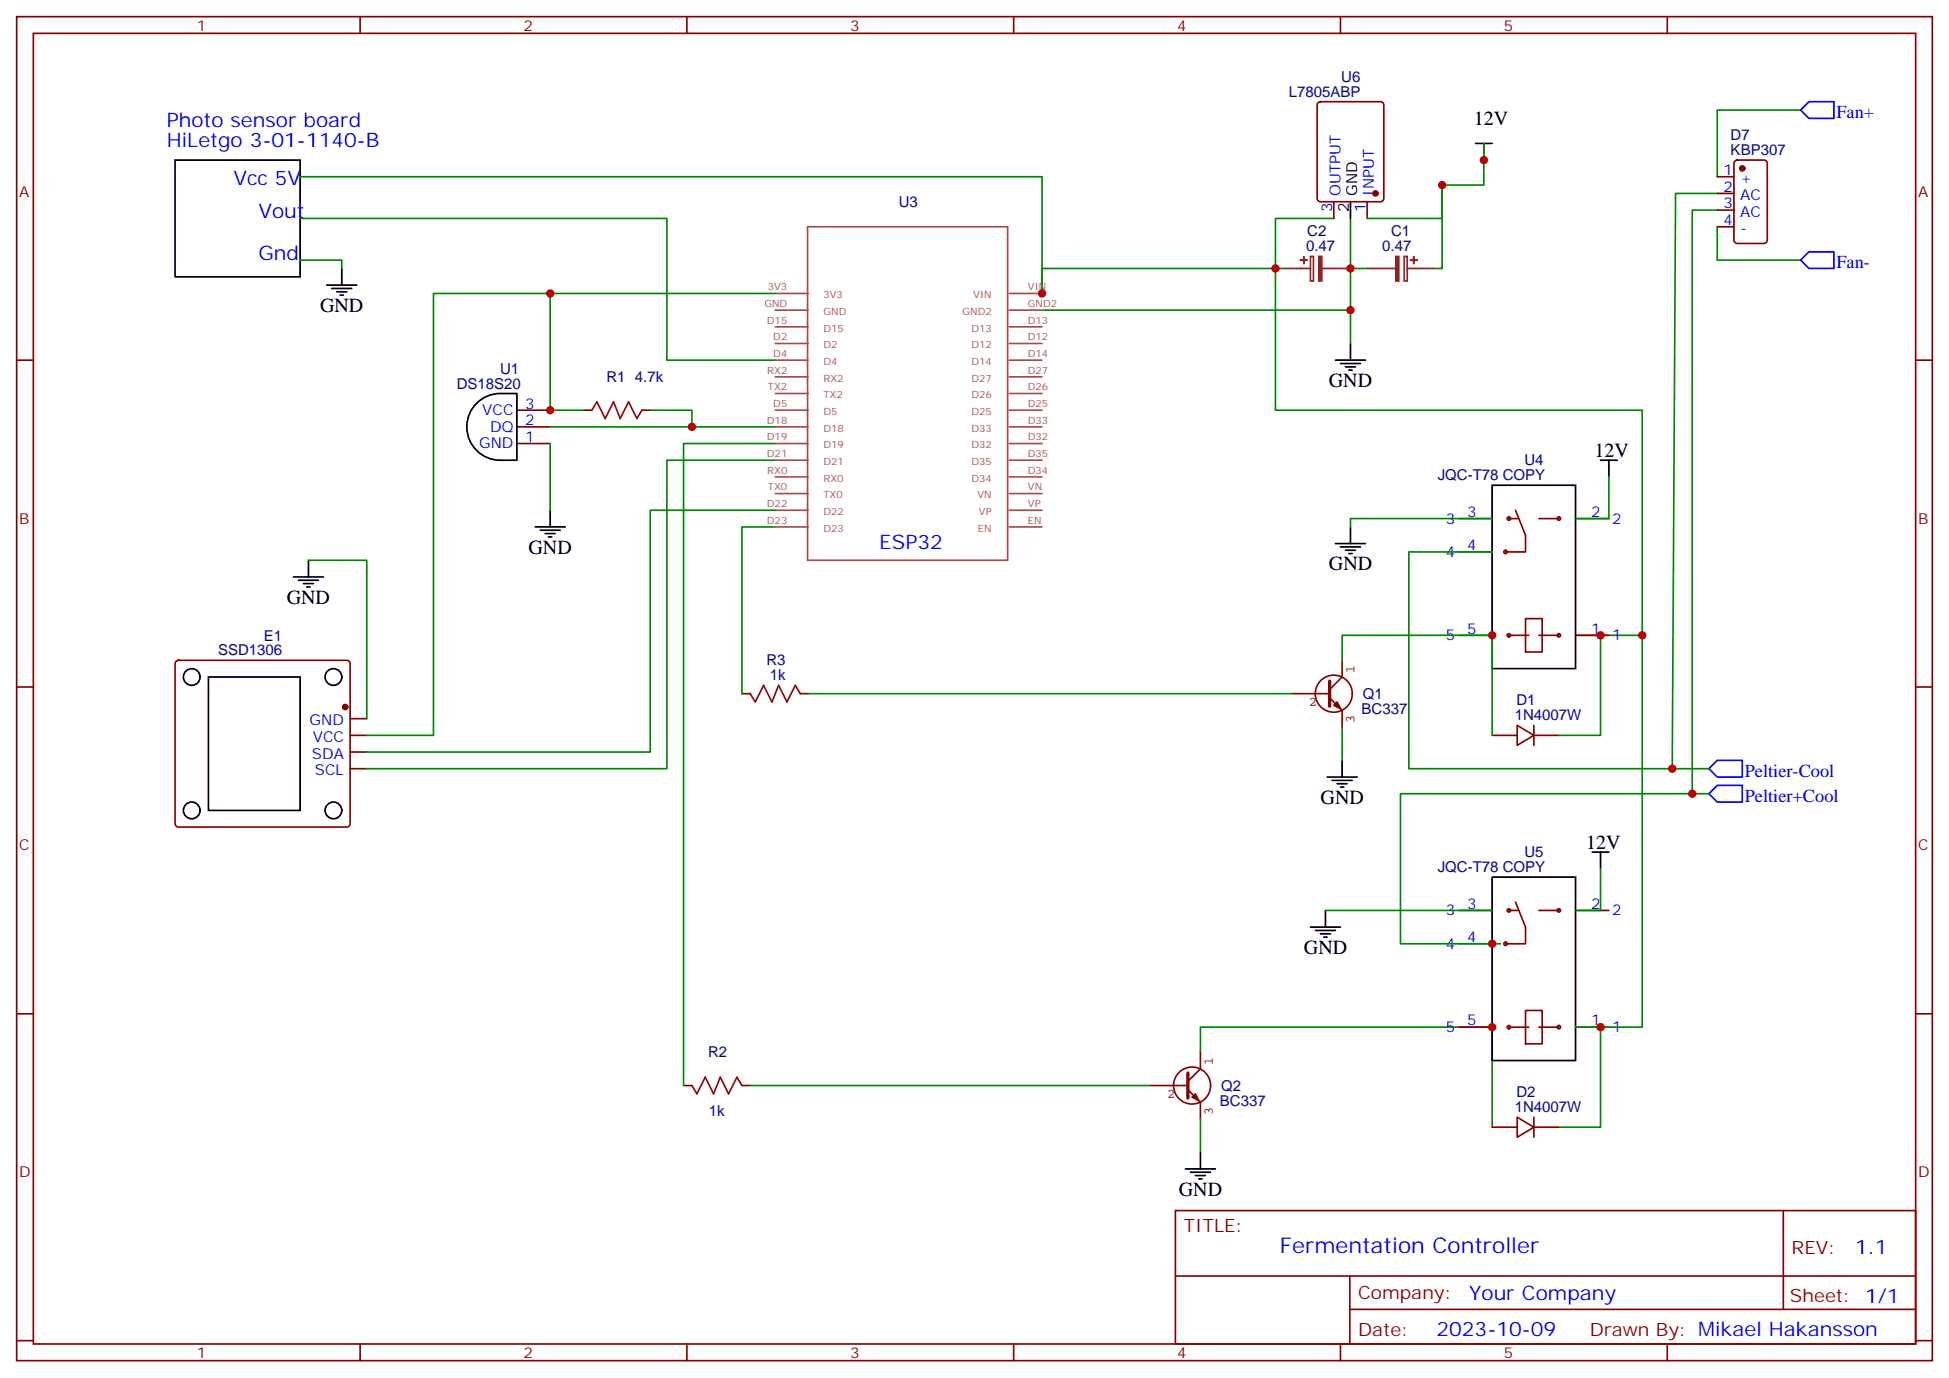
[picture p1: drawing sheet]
<svg xmlns="http://www.w3.org/2000/svg" width="412mm" height="292mm" viewBox="0 0 412 292" stroke-linecap="round" stroke-linejoin="round" font-family="sans-serif">
<g fill="none" stroke="#870000" stroke-width=".35">
<path d="M3.5 3.5h405.4v284.4h-405.4zM7.1 7.1h398.2v277.2h-398.2zM76.2 3.5v3.6M145.3 3.5v3.6M214.5 3.5v3.6M283.6 3.5v3.6M352.8 3.5v3.6M278.9 21.7l.5-.2h12.7a.71 .71 0 0 1 .7 .7v19.8a.76 .76 0 0 1-.7 .7h-12.7a.76 .76 0 0 1-.7-.7v-19.8zM363.4 37.4h3.5M367.1 34.1l.5-.2h5.6a.71 .71 0 0 1 .7 .7v16.2a.76 .76 0 0 1-.7 .7h-5.6a.76 .76 0 0 1-.7-.7v-16.2zM282.2 42.7v3.5M289.3 42.7v3.5"/>
<path d="M363.4 40.9h3.5M363.4 44.4h3.5M363.4 48h3.5M3.5 76.2h3.6M405.3 76.2h3.6M109.4 93.8h7M109.4 90.3h7M109.4 86.8h7M123.5 86.8h1.7M135.8 86.8h1.8M308.7 109.7h7M308.7 116.8h7"/>
<path d="M319.3 109.7h2.1M320.7 107.9l2.1 5.3v3.6h-4.2M325.6 109.7h4.2M333.4 109.7h7M37.3 139.9l.4-.2h35.7a.71 .71 0 0 1 .7 .7v33.9a.76 .76 0 0 1-.7 .7h-35.7a.76 .76 0 0 1-.7-.7v-33.9zM308.7 134.4h7M319.3 134.4h4.2M322.8 130.9h3.5v7h-3.5zM325.6 134.4h4.2M333.4 134.4h7M3.5 145.3h3.6M74.1 155.6h3.5"/>
<path d="M74.1 152h3.5M74.1 159.1h3.5M157 146.8h1.7M169.3 146.8h1.8M315.7 155.6h5.3M321 153.5l3.6 2.1-3.6 2.1zM324.6 155.6h5.2M324.6 153.5v4.2M405.3 145.3h3.6M74.1 162.6h3.5M308.7 192.6h7M308.7 199.7h7"/>
<path d="M319.3 192.6h2.1M320.7 190.9l2.1 5.2v3.6h-4.2M325.6 192.6h4.2M333.4 192.6h7M3.5 214.5h3.6M308.7 217.3h7M319.3 217.3h4.2M322.8 213.8h3.5v7h-3.5zM325.6 217.3h4.2M333.4 217.3h7M405.3 214.5h3.6M144.6 229.7h1.8"/>
<path d="M157 229.7h1.7M315.7 238.5h5.3M321 236.4l3.6 2.1-3.6 2.1zM324.6 236.4v4.2M324.6 238.5h5.2M248.7 256.1h156.6v28.2h-156.6zM377.3 256.1v20.9M248.7 270h156.5M285.6 277h119.6M285.6 270v14.1M3.5 283.6h3.6M76.2 284.3v3.6"/>
<path d="M145.3 284.3v3.6M214.5 284.3v3.6M283.6 284.3v3.6M352.8 284.3v3.6M405.3 283.6h3.6"/>
<circle cx="318.6" cy="116.8" r=".35"/>
<circle cx="319.3" cy="109.7" r=".35"/>
<circle cx="329.8" cy="109.7" r=".35"/>
<circle cx="319.3" cy="134.4" r=".35"/>
<circle cx="329.8" cy="134.4" r=".35"/>
<circle cx="318.6" cy="199.7" r=".35"/>
<circle cx="319.3" cy="192.6" r=".35"/>
<circle cx="329.8" cy="192.6" r=".35"/>
<circle cx="319.3" cy="217.3" r=".35"/>
<circle cx="329.8" cy="217.3" r=".35"/>
</g>
<g fill="none" stroke="#000" stroke-width=".35">
<path d="M37 33.9h26.5v24.7h-26.5zM312.2 30.3h3.5M314 30.3v3.6M72.3 56.8v3.5M285.8 42.7v3.5M69.1 60.3h6.4M70.2 61h4.2M71.3 61.7h2.1M72 62.4h.7M282.6 76.2h6.3M283.6 76.9h4.3M284.7 77.6h2.1"/>
<path d="M285.4 78.3h.7M285.8 72.7v3.5M101.2 85a7 7 0 0 1 4.6-1.7h3.6v14.1a12.1 12.1 0 0 1-6.5-.7 7.1 7.1 0 0 1-1.7-11.7zM338.7 97.4h3.5M340.4 97.4v3.5M65.3 118.5v3.6M113.2 111.5h6.4M114.3 112.2h4.2M115.4 112.9h2.1M116.1 113.6h.7M116.4 107.9v3.6M282.6 115h6.3"/>
<path d="M283.6 115.7h4.3M284.7 116.4h2.1M285.4 117.1h.7M285.8 111.5v3.5M315.7 102.7h17.7v38.8h-17.7zM62.1 122.1h6.3M63.1 122.8h4.3M64.2 123.5h2.1M64.9 124.2h.7M44.1 143.2h19.4v28.3h-19.4zM280.8 164.4h6.4M281.9 165.1h4.2"/>
<path d="M282.9 165.8h2.1M283.6 166.5h.7M284 160.9v3.5M277.3 196.1h6.3M278.3 196.9h4.3M279.4 197.6h2.1M280.1 198.3h.7M280.5 192.6v3.5M315.7 185.6h17.7v38.8h-17.7zM336.9 180.3h3.5M338.7 180.3v3.5M250.8 247.3h6.4"/>
<path d="M251.9 248h4.2M252.9 248.7h2.2M253.6 249.4h.8M254 243.8v3.5"/>
<circle cx="40.6" cy="143.2" r="1.76"/>
<circle cx="70.6" cy="143.2" r="1.76"/>
<circle cx="40.6" cy="171.5" r="1.76"/>
<circle cx="70.6" cy="171.5" r="1.76"/>
</g>
<path d="M125.2 86.8l1.1-1.8 1.8 3.5 1.7-3.5 1.4 3.5 1.8-3.5 1.8 3.5 1-1.7M158.7 146.8l1.1 1.7 1.8-3.5 1.7 3.5 1.4-3.5 1.8 3.5 1.8-3.5 1 1.8M146.4 229.7l1.1 1.7 1.7-3.5 1.8 3.5 1.4-3.5 1.8 3.5 1.7-3.5 1.1 1.8" fill="none" stroke="#a10000" stroke-width=".35"/>
<g fill="none" stroke="#008700" stroke-width=".35">
<path d="M63.5 37.4h157v24.7v-5.3h49.4v30h77.6v47.6h-14.1M305.2 39.2v7h-15.9M314 30.3v8.9h-8.8v17.6h-1.8M381 23.3h-17.6v14.1M63.5 46.2h77.6v30h22.9M63.5 55h8.8v1.8M282.2 46.2h-12.3v10.6h1.7M285.8 46.2v19.4h-65.3M285.8 56.8h3.5M363.4 48v7h17.6M363.4 44.4h-5.3v123.5h-61.8v31.8h21.2M363.4 40.9h-8.9l-.7 121.7"/>
<path d="M116.4 62.1h47.6M285.8 65.6v7.1M116.4 90.3h47.6M116.4 93.8v14.1M123.5 86.8h-7.1v-24.7h-24.7v93.5h-14.1M137.6 86.8h8.8v3.5M164 93.8h-19.4v135.9M164 97.4h-22.9v65.2h-63.5M65.3 118.5h12.3v33.5M164 111.5h-7v35.3M164 107.9h-26.4v51.2h-60M315.7 116.8h-17.6v45.8h63.5"/>
<path d="M315.7 109.7h-29.9v1.8M340.4 100.9v8.8h-7M284 139.7v-5.3h31.7v21.2M338.7 134.4v21.2h-8.9M347.5 134.4v82.9h-14.1M171.1 146.8h102.3M284 153.8v7.1M358.1 167.9h3.5M280.5 192.6h35.2M338.7 183.8v8.8h-5.3M338.7 217.3v21.2h-8.9M158.7 229.7h84.7"/>
<path d="M254 222.6v-5.3h61.7v21.2M254 236.7v7.1"/>
</g>
<g fill="#850000" stroke="#850000" stroke-width=".35">
<path d="M282.2 149.2l.7-.7 .7 1.4z"/>
<path d="M252.2 232.1l.7-.7 .7 1.4z"/>
</g>
<g fill="none" stroke="#850000" stroke-width=".35">
<path d="M284 139.7v3.5l-2.7 2.7M273.4 146.8h7.9M281.3 147.6l2.7 2.7v3.5M243.4 229.7h8M251.4 230.5l2.6 2.7v3.5M254 222.6v3.5l-2.6 2.7M256.2 229.7a3.9 3.9 0 0 0-5.7-3.5 3.9 3.9 0 0 0-.7 6.6 3.9 3.9 0 0 0 6.3-2.3l.1-.8"/>
<circle cx="282.2" cy="146.8" r="3.9"/>
</g>
<path d="M281.3 144.1v5.3M251.4 227v5.3" fill="none" stroke="#850000" stroke-width=".71"/>
<path d="M271.6 56.8h5.7M277.3 54.3h.6v5.1h-.6zM279.8 56.8h6M289.3 56.8h6M297.1 54.3h.6v5.1h-.6zM297.7 56.8h5.7" fill="none" stroke="#8c2424" stroke-width=".35"/>
<g fill="#8c2424" stroke="#8c2424" stroke-width=".35">
<path d="M295.3 54.3h.7v5.1h-.7z"/>
<path d="M299.1 54.3l.1 1.4z"/>
<path d="M298.4 55l1.5 .1z"/>
<path d="M279 54.3h.7v5.1h-.7z"/>
<path d="M275.9 54.3v1.4z"/>
<path d="M275.2 55l1.4 .1z"/>
</g>
<path d="M381 23.3l1.8-1.8h5.3v3.5h-5.3zM381 55l1.8-1.7h5.3v3.5h-5.3zM363.4 160.9h5.3v3.5h-5.3l-1.8-1.8zM363.4 166.2h5.3v3.5h-5.3l-1.8-1.8z" fill="none" stroke="#00f" stroke-width=".35"/>
<g fill="#870000" stroke="#870000" stroke-width=".35">
<circle cx="73" cy="149.6" r=".53"/>
<circle cx="368.7" cy="35.6" r=".53"/>
<circle cx="291" cy="40.9" r=".53"/>
</g>
<g fill="none" stroke="#a64a4a" stroke-width=".35">
<path d="M170.9 48h42.3v70.5h-42.3zM164 62.1h7M164 65.6h7M164 69.1h7M164 72.7h7M164 76.2h7M164 79.7h7M213.5 62.1h7M213.5 65.6h7M213.5 69.1h7M213.5 72.7h7M213.5 76.2h7"/>
<path d="M213.5 79.7h7M164 83.3h7M164 86.8h7M164 90.3h7M164 93.8h7M164 97.4h7M213.5 83.3h7M213.5 86.8h7M213.5 90.3h7M213.5 93.8h7M213.5 97.4h7M164 100.9h7"/>
<path d="M164 104.4h7M164 107.9h7M164 111.5h7M213.5 100.9h7M213.5 104.4h7M213.5 107.9h7M213.5 111.5h7"/>
</g>
<g fill="#c00">
<circle cx="315.7" cy="134.4" r=".88"/>
<circle cx="338.7" cy="134.4" r=".88"/>
<circle cx="315.7" cy="217.3" r=".88"/>
<circle cx="315.7" cy="199.7" r=".88"/>
<circle cx="358.1" cy="167.9" r=".88"/>
<circle cx="347.5" cy="134.4" r=".88"/>
<circle cx="338.7" cy="217.3" r=".88"/>
<circle cx="269.9" cy="56.8" r=".88"/>
<circle cx="314" cy="33.9" r=".88"/>
<circle cx="146.4" cy="90.3" r=".88"/>
<circle cx="116.4" cy="86.8" r=".88"/>
<circle cx="353.8" cy="162.6" r=".88"/>
<circle cx="305.2" cy="39.2" r=".88"/>
<circle cx="285.8" cy="56.8" r=".88"/>
<circle cx="116.4" cy="62.1" r=".88"/>
<circle cx="220.5" cy="62.1" r=".88"/>
<circle cx="285.8" cy="65.6" r=".88"/>
</g>
<text font-size="4.6" fill="#00f" x="270.8" y="265.1">Fermentation Controller</text>
<g font-size="4.2" fill="#00f">
<text x="35.3" y="26.8">Photo sensor board</text>
<text x="35.3" y="31">HiLetgo 3-01-1140-B</text>
<text x="49.4" y="39.2">Vcc 5V</text>
<text x="54.7" y="46.2">Vout</text>
<text x="54.7" y="55">Gnd</text>
<text x="186" y="116.1">ESP32</text>
<text x="392.5" y="265.4">1.1</text>
<text x="310.9" y="274.9">Your Company</text>
<text x="304" y="282.7">2023-10-09</text>
</g>
<g font-size="4.2">
<text x="311.9" y="26.5">12V</text>
<text x="67.7" y="66">GND</text>
<text x="281.2" y="81.8">GND</text>
<text x="337.4" y="96.7">12V</text>
<text x="111.8" y="117.1">GND</text>
<text x="281.2" y="120.7">GND</text>
<text x="60.7" y="127.7">GND</text>
<text x="279.4" y="170">GND</text>
<text x="335.6" y="179.6">12V</text>
<text x="275.9" y="201.8">GND</text>
<text x="249.4" y="252.9">GND</text>
</g>
<g font-size="3.9" fill="#00f">
<text x="388.6" y="25">Fan+</text>
<text x="388.6" y="56.8">Fan-</text>
<text x="369.2" y="164.4">Peltier-Cool</text>
<text x="369.2" y="169.7">Peltier+Cool</text>
</g>
<g font-size="3.9" fill="#800">
<text x="250.5" y="260.7">TITLE:</text>
<text x="379.1" y="265.4">REV:</text>
<text x="287.4" y="274.9">Company:</text>
<text x="378.7" y="275.5">Sheet: 1/1</text>
<text x="287.4" y="282.6">Date:</text>
<text x="336.4" y="282.7">Drawn By: Mikael Hakansson</text>
</g>
<g font-size="3.2" fill="#800">
<text x="41.6" y="6.5">1</text>
<text x="110.8" y="6.5">2</text>
<text x="179.9" y="6.5">3</text>
<text x="249.1" y="6.5">4</text>
<text x="318.2" y="6.5">5</text>
<text x="4.1" y="41.6">A</text>
<text x="405.9" y="41.6">A</text>
<text x="4.1" y="110.8">B</text>
<text x="405.9" y="110.8">B</text>
<text x="4.1" y="179.9">C</text>
<text x="405.9" y="179.9">C</text>
<text x="4.1" y="249.1">D</text>
<text x="405.9" y="249.1">D</text>
<text x="41.6" y="287.3">1</text>
<text x="110.8" y="287.3">2</text>
<text x="179.9" y="287.3">3</text>
<text x="249.1" y="287.3">4</text>
<text x="318.2" y="287.3">5</text>
</g>
<g font-size="3.2" fill="#000080">
<text x="283.8" y="17.3">U6</text>
<text x="272.7" y="20.5">L7805ABP</text>
<text x="366.2" y="29.6">D7</text>
<text x="366.2" y="32.8">KBP307</text>
<text x="190.2" y="43.7">U3</text>
<text x="276.4" y="53.2">0.47</text>
<text x="276.6" y="50">C2</text>
<text x="292.5" y="53.2">0.47</text>
<text x="294.3" y="50">C1</text>
<text x="96.6" y="82.2">DS18S20</text>
<text x="105.8" y="79">U1</text>
<text x="128.3" y="80.7">R1</text>
<text x="134.4" y="80.9">4.7k</text>
<text x="304.2" y="101.6">JQC-T78 COPY</text>
<text x="322.6" y="98.4">U4</text>
<text x="55.8" y="135.7">E1</text>
<text x="46.1" y="138.6">SSD1306</text>
<text x="162.2" y="140.7">R3</text>
<text x="162.9" y="143.9">1k</text>
<text x="288.4" y="147.9">Q1</text>
<text x="320.9" y="149.2">D1</text>
<text x="288.1" y="151.1">BC337</text>
<text x="320.5" y="152.4">1N4007W</text>
<text x="304.2" y="184.5">JQC-T78 COPY</text>
<text x="322.6" y="181.3">U5</text>
<text x="149.8" y="223.6">R2</text>
<text x="258.4" y="230.8">Q2</text>
<text x="320.9" y="232.1">D2</text>
<text x="150" y="236.1">1k</text>
<text x="258.1" y="234">BC337</text>
<text x="320.5" y="235.3">1N4007W</text>
</g>
<g font-size="3.2" fill="#00f">
<text x="283.6" y="41.4" transform="rotate(-90 283.6 41.4)">OUTPUT</text>
<text x="290.7" y="41.4" transform="rotate(-90 290.7 41.4)">INPUT</text>
<text x="364.7" y="37">1</text>
<text x="364.7" y="40.6">2</text>
<text x="368.2" y="38.8">+</text>
<text x="281.9" y="44.9" transform="rotate(-90 281.9 44.9)">3</text>
<text x="288.9" y="44.9" transform="rotate(-90 288.9 44.9)">1</text>
<text x="364.7" y="44.1">3</text>
<text x="364.7" y="47.6">4</text>
<text x="368.2" y="42.3">AC</text>
<text x="368.2" y="45.9">AC</text>
<text x="368.2" y="49.4">-</text>
<text x="102.1" y="87.8">VCC</text>
<text x="111.1" y="90">2</text>
<text x="111.1" y="86.4">3</text>
<text x="101.4" y="94.8">GND</text>
<text x="103.7" y="91.4">DQ</text>
<text x="111.1" y="93.5">1</text>
<text x="306" y="110.8">3</text>
<text x="310.4" y="109.4">3</text>
<text x="336.6" y="109.4">2</text>
<text x="341.1" y="110.8">2</text>
<text x="306" y="117.8">4</text>
<text x="310.4" y="116.4">4</text>
<text x="306" y="135.5">5</text>
<text x="310.4" y="134.1">5</text>
<text x="336.6" y="134.1">1</text>
<text x="341.1" y="135.5">1</text>
<text x="65.5" y="153.5">GND</text>
<text x="66" y="160.5">SDA</text>
<text x="66.2" y="157">VCC</text>
<text x="66.6" y="164">SCL</text>
<text x="306" y="193.7">3</text>
<text x="310.4" y="192.3">3</text>
<text x="336.6" y="192.3">2</text>
<text x="341.1" y="193.7">2</text>
<text x="306" y="200.7">4</text>
<text x="310.4" y="199.3">4</text>
<text x="306" y="218.4">5</text>
<text x="310.4" y="217">5</text>
<text x="336.6" y="217">1</text>
<text x="341.1" y="218.4">1</text>
</g>
<g font-size="3.2">
<text x="287.2" y="41.4" transform="rotate(-90 287.2 41.4)">GND</text>
<text x="285.4" y="44.9" transform="rotate(-90 285.4 44.9)">2</text>
</g>
<g font-size="2.8" fill="#840000">
<text x="286.6" y="142.3" transform="rotate(-90 286.6 142.3)">1</text>
<text x="276.9" y="149.4">2</text>
<text x="286.6" y="152.9" transform="rotate(-90 286.6 152.9)">3</text>
<text x="256.6" y="225.2" transform="rotate(-90 256.6 225.2)">1</text>
<text x="246.9" y="232.3">2</text>
<text x="256.6" y="235.8" transform="rotate(-90 256.6 235.8)">3</text>
</g>
<g font-size="2.1" fill="#a54b4b">
<text x="161.7" y="64.9">GND</text>
<text x="162.5" y="61.4">3V3</text>
<text x="174.2" y="63.1">3V3</text>
<text x="205.9" y="63.1">VIN</text>
<text x="217.5" y="61.4">VIN</text>
<text x="217.5" y="64.9">GND2</text>
<text x="162.3" y="68.4">D15</text>
<text x="163.6" y="72">D2</text>
<text x="174.2" y="66.7">GND</text>
<text x="174.2" y="70.2">D15</text>
<text x="203.7" y="66.7">GND2</text>
<text x="205.5" y="70.2">D13</text>
<text x="217.5" y="68.4">D13</text>
<text x="217.5" y="72">D12</text>
<text x="163.6" y="75.5">D4</text>
<text x="174.2" y="73.7">D2</text>
<text x="174.2" y="77.2">D4</text>
<text x="205.5" y="73.7">D12</text>
<text x="205.5" y="77.2">D14</text>
<text x="217.5" y="75.5">D14</text>
<text x="162.3" y="79">RX2</text>
<text x="162.5" y="82.6">TX2</text>
<text x="174.2" y="80.8">RX2</text>
<text x="205.5" y="80.8">D27</text>
<text x="217.5" y="79">D27</text>
<text x="217.5" y="82.6">D26</text>
<text x="162.3" y="89.6">D18</text>
<text x="163.6" y="86.1">D5</text>
<text x="174.2" y="84.3">TX2</text>
<text x="174.2" y="87.8">D5</text>
<text x="205.5" y="84.3">D26</text>
<text x="205.5" y="87.8">D25</text>
<text x="217.5" y="86.1">D25</text>
<text x="217.5" y="89.6">D33</text>
<text x="162.3" y="93.1">D19</text>
<text x="174.2" y="91.4">D18</text>
<text x="174.2" y="94.9">D19</text>
<text x="205.5" y="91.4">D33</text>
<text x="205.5" y="94.9">D32</text>
<text x="217.5" y="93.1">D32</text>
<text x="162.3" y="96.7">D21</text>
<text x="162.3" y="100.2">RX0</text>
<text x="174.2" y="98.4">D21</text>
<text x="174.2" y="101.9">RX0</text>
<text x="205.5" y="98.4">D35</text>
<text x="205.5" y="101.9">D34</text>
<text x="217.5" y="96.7">D35</text>
<text x="217.5" y="100.2">D34</text>
<text x="162.3" y="107.3">D22</text>
<text x="162.5" y="103.7">TX0</text>
<text x="174.2" y="105.5">TX0</text>
<text x="206.8" y="105.5">VN</text>
<text x="217.5" y="103.7">VN</text>
<text x="217.5" y="107.3">VP</text>
<text x="162.3" y="110.8">D23</text>
<text x="174.2" y="109">D22</text>
<text x="174.2" y="112.5">D23</text>
<text x="206.9" y="112.5">EN</text>
<text x="207.1" y="109">VP</text>
<text x="217.5" y="110.8">EN</text>
</g>
</svg>
